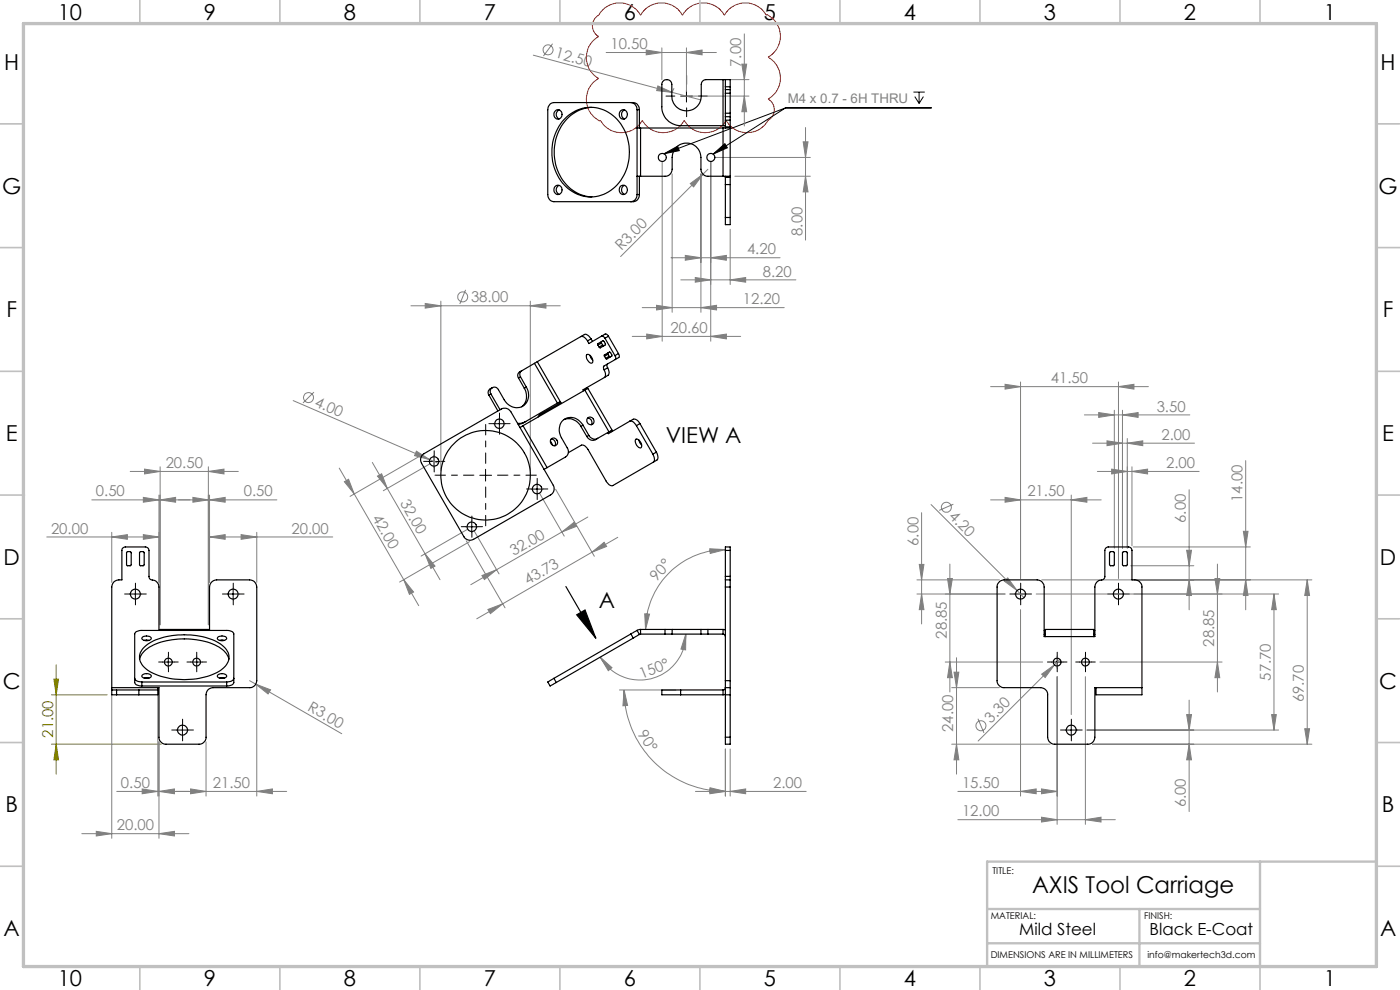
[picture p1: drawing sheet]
<svg xmlns="http://www.w3.org/2000/svg" width="297mm" height="210mm" viewBox="0 0 297 210" stroke-linecap="round" stroke-linejoin="round" font-family="sans-serif">
<g fill="none" stroke="#808080" stroke-width=".21">
<path d="M113.1 11.7l29.5 7.9M117.2 9.3l-1.9 2.6M128.6 11.1h23.4M137.1 10.6l3.3 .5-3.3 .5zM139.6 18.2l3 1.4-3.3-.4zM140.4 10.2v6.7M142.6 19.6l6.1 1.6M143 18.7l-.3 .7M145.6 11.1l3.3-.5v1zM145.6 10.2v9.2M154.9 16.9h4M157.4 13.6h1l-.5 3.3z"/>
<path d="M157.9 7.2v19.5M140.5 34.4v38M142.6 36.9v29.3M146.4 38.9l2.7-1.9-2 2.6zM146.6 20.4h12.3M148.7 36.9v29.3M150.2 35.9l-18.5 18.5M150.8 34.4v38M151.8 33.4h20.1M155.9 37.4h16M157.9 20.4l.5 3.3h-1zM170.4 30.1h1l-.5 3.3z"/>
<path d="M170.9 27v23.9M170.9 37.4l.5 3.3h-1zM142.3 54.7h23.2M144.4 59.4h24.4M145.4 54.2l3.3 .5-3.3 .5zM147.5 58.9l3.3 .5-3.3 .5zM150.8 54.7l3.3-.5v1zM154.9 59.4l3.3-.5v1zM154.9 48.6v11.8M87.2 64.9h31.7M90.2 64.4l3.3 .5-3.3 .5zM93.5 63.9v35.9"/>
<path d="M98.8 61.5l-1.3 3M112.5 64.9l3.3-.5v1zM112.5 63.9v35.9M134.1 71.4h23M136.2 65.3h30.2M137.2 70.9l3.3 .5-3.3 .5zM139.3 64.8l3.3 .5-3.3 .4zM148.7 65.3l3.3-.5v.9zM150.8 71.4l3.3-.5v1zM30.7 99.5l3.3 .5-3.3 .5zM34 99v33.5M44.2 99v33.5"/>
<path d="M62.2 85l29 12.5M66.6 83.2l-2.3 2.3M72 99.3l3.1 5.5M79 98.1l14.3 24.9M88.3 95.7l2.9 1.8-3.3-.8zM89.1 96.7l-14.8 8.6M91.2 97.5l1.8 .8M91.2 98.4l-9.9 5.7M210.1 82h33.5M213.2 81.5l3.3 .5-3.3 .5zM216.5 81v41.7M230 88h22.4"/>
<path d="M231.8 94h21.6M233.1 87.5l3.3 .5-3.3 .5zM234.8 93.5l3.3 .5-3.3 .5zM235.8 99.5l3.3 .5-3.3 .5zM236.4 87v29.3M237.3 82l3.3-.5v1zM237.3 81v41.7M238.1 88l3.3-.5v1zM238.1 87v29.3M239.1 94l3.3-.5v1zM239.1 93v23.3M240.1 99v16.8"/>
<path d="M264.3 97.7v31.7M9.9 113.9h23.8M19.5 106h39.2M23.7 113.9l3.3-.5v1zM23.7 112.9v10.6M27.6 100h23M30.4 113.4l3.3 .5-3.3 .5zM30.4 105.5l3.3 .5-3.3 .5zM33.7 105v18.5M34 106l3.3-.5v1zM40.9 105.5l3.3 .5-3.3 .5zM44.2 100l3.3-.5v1z"/>
<path d="M44.4 106l3.4-.5v1zM44.4 105v18.5M44.4 113.9l3.4-.5v1zM44.4 113.9h26.2M51.2 113.4l3.3 .5-3.3 .5zM54.5 112.9v10.6M73.1 102.2l.8-.5 1.2 3.1zM75.1 104.8l10.6 18.2M80.1 101l.9-.5 1.2 3.1zM90.2 117.5l2.1 2.6-.9 .5zM98.9 114.7l8.2 14.2M99.2 112.2l-9.9 5.8"/>
<path d="M99.6 114.9l-14.8 8.6M100.6 112.6l5.3 9.1M114.4 104.6l5.3 9.1M117.9 103.8l8.2 14.2M119.2 112.8l2.6-2 .5 .8zM119.2 112.8l-19.3 11.2M124.7 109.7l-5.5 3.1M125.6 117.1l2.6-2.1 .5 .9zM125.6 117.1l-19 11M131.1 114l-5.5 3.1M150.6 116.4l3.3 .2-3.2 .8zM153.9 116.6a17 17 0 0 0-17 16.9"/>
<path d="M195 119.7h1l-.5 3.3zM195.5 108.8v23.6M197.5 107l18.3 18.3M201.5 119.7v27.1M202.2 107l-3 1.3M210.1 106h23.5M213.2 105.5l3.3 .5-3.3 .5zM227.3 106l3.3-.5v1zM227.3 105v46.6M232.8 100h21.6M240.1 100l3.4-.5v1zM240.4 116h24.9"/>
<path d="M251.7 116.7h1.1l-.5 3.3zM252.3 103.9v25.5M258.3 119.7v27.1M263.8 112.7h1l-.5 3.3zM85.7 123l2 2.6-.8 .5zM85.7 123l3.1 5.5M102.2 122.1l3.1-1.2-2.5 2zM103.5 129.3l3.1-1.2-2.6 2.1zM106.6 128.1l-5.5 3.2M127.3 139.4l2.5 2.2-.8 .7zM136.8 130.2l1 .1-.9 3.2zM145.5 134.5v3.4l-1-.2z"/>
<path d="M145.5 134.5a9.7 9.7 0 0 1-7.2 9.4 9.7 9.7 0 0 1-11-4.5M194.5 126h18.7M194.5 123h17.5M195.5 126l.5 3.3h-1zM201 122.7h1l-.5 3.3zM202.9 139.5v24.7M213.1 123.3l.7-.7 2 2.7zM215.8 125.3l1.4 1.5M216.5 129.3v39.6M219.8 126h51.5M221 123h57.3M224.9 139.9l-17.4 17.3"/>
<path d="M239.9 120h13.4M252.3 123l.5 3.3h-1.1zM257.7 122.7h1.1l-.5 3.3zM264.3 123l.5 3.3h-1zM270.3 126l.5 3.3h-1zM270.3 126v28.9M277.3 123l.5 3.3h-1zM277.3 123v34.9M23.7 147.4v30.4M33.5 147.4v21.5M33.7 157.4v20.4M43.7 157.4v11.5"/>
<path d="M53 144.4l1.3 .7M54.3 145.1l3.1 1.2-.5 .9zM54.3 145.1l18.2 10.5M54.5 145.4v23.5M131.4 146.4h12M132.4 146.4l.7 3.2-.9 .1zM132.4 146.4a21.5 21.5 0 0 0 21.5 21.5M153.9 158.9v10M154.9 158.9v10M200.5 140.4h20.7M201.5 140.4l.5 3.3h-1zM201.9 157.9h20.9"/>
<path d="M201.9 145.9h10.1M202.4 142.6h1l-.5 3.3zM202.9 157.9l.5 3.3h-1zM207.5 152.5l1.2 3M221 143l2.7-2-2 2.7zM224.3 143.5v31.4M230.3 143.5v31.4M230.6 154.9h40.7M231.8 157.9h46.5M233.3 140.4h26M251.7 151.6h1.1l-.5 3.3zM252.3 157.9l.5 3.3h-1.1z"/>
<path d="M252.3 148.5v23.6M258.3 140.4l.5 3.3h-1.1zM269.8 151.6h1l-.5 3.3zM276.8 154.6h1l-.5 3.3zM17.4 176.8h22.7M20.4 176.3l3.3 .5-3.3 .5zM24.8 167.9h36M30.2 167.3l3.3 .6-3.3 .5zM33.7 167.9l3.3-.6v1.1zM33.7 176.8l3.3-.5v1zM40.4 167.3l3.3 .6-3.3 .5zM54.5 167.9l3.3-.6v1.1z"/>
<path d="M147.5 167.9h23.5M150.6 167.3l3.3 .6-3.3 .5zM150.6 167.1l3.3 .8-3.3 .2zM154.9 167.9l3.3-.6v1.1zM203.2 167.9h21.1M203.2 173.9h33.4M216.5 167.9l3.3-.6v1.1zM220.9 173.3l3.4 .6-3.4 .5zM220.9 167.3l3.4 .6-3.4 .5zM230.3 173.9l3.3-.6v1.1z"/>
<circle cx="116.3" cy="10.6" r="1.06"/>
<circle cx="98.2" cy="63" r="1.07"/>
<circle cx="65.4" cy="84.3" r="1.07"/>
<circle cx="200.8" cy="107.6" r="1.07"/>
<circle cx="208.1" cy="154" r="1.06"/>
</g>
<g fill="none" stroke="#000" stroke-width=".21">
<path d="M145.6 19.1v2.6M193.8 19.5h2.4M195 19.5v2.4M140.9 32.6l2.9-1.6 .3 1zM144.4 20.4h2.5M151.3 32.7l2.5-2.2 .5 .9zM166.7 22.9h30.9M166.7 22.9l-25.8 9.7M166.7 22.9l-15.4 9.8M194.1 20.5l.9 1.4M195.9 20.5l-.9 1.4M90.8 97.9h2.5"/>
<path d="M92.1 96.6v2.5M103 99.5v2.6M104.7 89.9h2.5M105.9 88.6v2.5M98.8 111.8h2.6M100.1 110.5v2.5M101.8 100.8h2.5M112.7 103.7h2.5M113.9 102.5v2.5M27.5 126h2.5M28.7 124.8v2.5M35.7 139.2v2.5"/>
<path d="M41.7 139.2v2.5M48.2 126h2.5M49.5 124.8v2.5M215.3 126h2.5M216.5 124.8v2.5M224.3 139.2v2.5M230.3 139.2v2.5M236 126h2.5M237.3 124.8v2.5M34.5 140.4h2.5M37.5 154.9h2.5M38.7 153.6v2.5"/>
<path d="M40.5 140.4h2.5M223 140.4h2.5M226 154.9h2.5M227.3 153.6v2.5M229 140.4h2.5"/>
</g>
<path d="M120.1 124.4l6.3 11M122.3 130.4l1.8-1 2.3 6z" fill="none" stroke="#000" stroke-width=".25"/>
<path d="M128 1.9a5.1 5.1 0 0 1 7.9 1.3 5.1 5.1 0 0 1 8.9 0 5.1 5.1 0 0 1 8.9 0 5.1 5.1 0 0 1 8.9 0 4.9 4.9 0 0 1 2.5 6.6 5.2 5.2 0 0 1-2.2 2.3 5.1 5.1 0 0 1 0 8.9 2.61 2.61 0 0 1 0 4.5 5.1 5.1 0 0 1-8.8 0 5.1 5.1 0 0 1-8.9 0 5.1 5.1 0 0 1-8.9 0 5.1 5.1 0 0 1-8.9 0l-.1 .1a5 5 0 0 1-.3-9 5.1 5.1 0 0 1 0-8.8 2.57 2.57 0 0 1 0-4.6z" fill="none" stroke="#f00" stroke-width=".21"/>
<path d="M10.9 157.9h23.3M10.9 147.4h11.8M11.4 144.1h1l-.5 3.3zM11.9 157.9l.5 3.3h-1zM11.9 141v23.2" fill="none" stroke="#808000" stroke-width=".21"/>
<g fill="none" stroke="#000" stroke-width=".21" stroke-dasharray="15.2 1.3 1.3 1.3">
<path d="M145.7 17.9v-1.9M143.2 20.4h-1.9M145.7 22.9v1.9M148.2 20.4h1.8M90.9 97.9h-1M92.1 96.6v-1M92.1 99.1v1M93.4 97.9h1M104.7 89.9h-1M106 88.6v-1M106 91.1v1M107.2 89.9h1"/>
<path d="M98.9 111.7h-1M100.1 110.5v-1M100.1 113v1M101.4 111.7h1M112.7 103.7h-1M114 102.5v-1M114 105v1M115.2 103.7h1M27.5 126h-1.1M28.7 124.8v-1.1M28.7 127.3v1M30 126h1"/>
<path d="M35.7 139.2v-.8M41.7 139.2v-.8M48.2 126h-1M49.5 124.8v-1.1M49.5 127.3v1M50.7 126h1.1M215.3 126h-1.1M216.5 124.8v-1.1M216.5 127.3v1M217.8 126h1M224.3 139.2v-.8M230.3 139.2v-.8"/>
<path d="M236 126h-1M237.3 124.8v-1.1M237.3 127.3v1M238.5 126h1.1M34.5 140.4h-.8M35.7 141.7v.8M37 140.4h.8M37.5 154.9h-1.1M38.7 153.6v-1M38.7 156.1v1.1M40 154.9h1M40.5 140.4h-.8"/>
<path d="M41.7 141.7v.8M43 140.4h.8M223 140.4h-.8M224.3 141.7v.8M225.5 140.4h.9M226 154.9h-1M227.3 153.6v-1M227.3 156.1v1.1M228.5 154.9h1.1M229 140.4h-.8M230.3 141.7v.8M231.5 140.4h.9"/>
</g>
<path d="M103 98.3v-8.3M100.5 100.8h-8.2M103 103.3v8.2M105.5 100.8h8.3" fill="none" stroke="#000" stroke-width=".21" stroke-dasharray="15.2 1.3 1.3 1.3" stroke-dashoffset="13"/>
<g fill="none" stroke="#c0c0c0" stroke-width=".35">
<path d="M29.7 0v5M59.4 0v5M89.1 0v5M118.8 0v5M148.5 0v5M178.2 0v5M207.9 0v5M237.6 0v5M267.3 0v5M0 26.3h5M292 26.3h5M0 52.5h5"/>
<path d="M292 52.5h5M0 78.8h5M292 78.8h5M0 105h5M5 105h.1M292 105h.1M292 105h5M0 131.3h5M292 131.3h5M0 157.5h5M292 157.5h5M0 183.8h5"/>
<path d="M292 183.8h5M29.7 205v5M59.4 205v5M89.1 205v5M118.8 205v5M148.5 205h.1M148.5 205v5M178.2 205v5M207.9 205v5M237.6 205v5M267.3 205v5"/>
</g>
<path d="M209.4 192.8h57.9M241.7 192.8v12.2M267.3 182.8v22.2M292 182.8h-82.6v22.2M209.4 200.1h57.9" fill="none" stroke="#c0c0c0" stroke-width=".5"/>
<path d="M5 5h287v200h-287z" fill="none" stroke="#c0c0c0" stroke-width=".7"/>
<g fill="#000">
<path d="M122.3 130.4l1.8-1 2.3 6z"/>
<path d="M140.9 32.6l2.9-1.6 .3 1zM151.3 32.7l2.5-2.2 .5 .9z"/>
</g>
<path d="M11.9 157.9l.5 3.3h-1zM11.4 144.1h1l-.5 3.3z" fill="#808000"/>
<g fill="#808080">
<path d="M213.1 123.3l.7-.7 2 2.7z"/>
<path d="M88.3 95.7l2.9 1.8-3.3-.8z"/>
<path d="M139.6 18.2l3 1.4-3.3-.4z"/>
<path d="M146.4 38.9l2.7-1.9-2 2.6z"/>
<path d="M221 143l2.7-2-2 2.7z"/>
<path d="M54.3 145.1l3.1 1.2-.5 .9z"/>
<path d="M240.1 100l3.4-.5v1zM235.8 99.5l3.3 .5-3.3 .5z"/>
<path d="M54.5 167.9l3.3-.6v1.1zM40.4 167.3l3.3 .6-3.3 .5zM33.7 167.9l3.3-.6v1.1zM30.2 167.3l3.3 .6-3.3 .5zM44.4 106l3.4-.5v1zM40.9 105.5l3.3 .5-3.3 .5zM30.4 113.4l3.3 .5-3.3 .5zM23.7 113.9l3.3-.5v1zM150.8 71.4l3.3-.5v1zM137.2 70.9l3.3 .5-3.3 .5zM148.7 65.3l3.3-.5v.9zM139.3 64.8l3.3 .5-3.3 .4zM150.8 54.7l3.3-.5v1zM145.4 54.2l3.3 .5-3.3 .5zM145.6 11.1l3.3-.5v1zM137.1 10.6l3.3 .5-3.3 .5zM227.3 106l3.3-.5v1zM213.2 105.5l3.3 .5-3.3 .5zM239.1 94l3.3-.5v1zM234.8 93.5l3.3 .5-3.3 .5zM238.1 88l3.3-.5v1zM233.1 87.5l3.3 .5-3.3 .5z"/>
<path d="M20.4 176.3l3.3 .5-3.3 .5zM33.7 176.8l3.3-.5v1zM44.4 113.9l3.4-.5v1zM51.2 113.4l3.3 .5-3.3 .5zM147.5 58.9l3.3 .5-3.3 .5zM154.9 59.4l3.3-.5v1zM213.2 81.5l3.3 .5-3.3 .5zM237.3 82l3.3-.5v1zM220.9 173.3l3.4 .6-3.4 .5zM230.3 173.9l3.3-.6v1.1zM216.5 167.9l3.3-.6v1.1zM220.9 167.3l3.4 .6-3.4 .5z"/>
<path d="M150.6 167.3l3.3 .6-3.3 .5zM154.9 167.9l3.3-.6v1.1z"/>
<path d="M127.3 139.4l2.5 2.2-.8 .7zM145.5 134.5v3.4l-1-.2z"/>
<path d="M102.2 122.1l3.1-1.2-2.5 2zM119.2 112.8l2.6-2 .5 .8z"/>
<path d="M125.6 117.1l2.6-2.1 .5 .9zM103.5 129.3l3.1-1.2-2.6 2.1z"/>
<path d="M150.6 116.4l3.3 .2-3.2 .8zM136.8 130.2l1 .1-.9 3.2z"/>
<path d="M157.9 20.4l.5 3.3h-1zM157.4 13.6h1l-.5 3.3zM258.3 140.4l.5 3.3h-1.1zM257.7 122.7h1.1l-.5 3.3zM195.5 126l.5 3.3h-1zM195 119.7h1l-.5 3.3z"/>
<path d="M170.9 37.4l.5 3.3h-1zM170.4 30.1h1l-.5 3.3z"/>
<path d="M277.3 123l.5 3.3h-1zM276.8 154.6h1l-.5 3.3zM270.3 126l.5 3.3h-1zM269.8 151.6h1l-.5 3.3zM263.8 112.7h1l-.5 3.3zM264.3 123l.5 3.3h-1zM251.7 116.7h1.1l-.5 3.3zM252.3 123l.5 3.3h-1.1zM202.4 142.6h1l-.5 3.3zM202.9 157.9l.5 3.3h-1zM251.7 151.6h1.1l-.5 3.3zM252.3 157.9l.5 3.3h-1.1zM201 122.7h1l-.5 3.3zM201.5 140.4l.5 3.3h-1z"/>
<path d="M73.1 102.2l.8-.5 1.2 3.1zM85.7 123l2 2.6-.8 .5z"/>
<path d="M80.1 101l.9-.5 1.2 3.1zM90.2 117.5l2.1 2.6-.9 .5z"/>
<path d="M132.4 146.4l.7 3.2-.9 .1zM150.6 167.1l3.3 .8-3.3 .2z"/>
<path d="M30.7 99.5l3.3 .5-3.3 .5zM44.2 100l3.3-.5v1z"/>
<path d="M30.4 105.5l3.3 .5-3.3 .5zM34 106l3.3-.5v1zM90.2 64.4l3.3 .5-3.3 .5zM112.5 64.9l3.3-.5v1z"/>
</g>
<g fill="none" stroke="#000" stroke-width=".25">
<path d="M153.4 16.9h.5M153.4 16.9h-3.6a1.02 1.02 0 0 0-1 1v2.5a3.1 3.1 0 0 1-3.2 3.1 3.1 3.1 0 0 1-3.1-3.1v-2.5a1.06 1.06 0 0 0-1-1 1.06 1.06 0 0 0-1.1 1v4.7a4 4 0 0 0 4 4.1h9M153.4 16.9v9.8M153.9 19v.8M153.9 16.9v1.5M153.9 16.9h1v1.5M153.9 18.4v.6M153.9 19.8v4.2M153.9 19.8h1M153.9 19h1M153.9 18.4h1M154.9 19v.8"/>
<path d="M154.9 18.4v.6M154.9 19.8v4.2M117.8 39.6a.91 .91 0 0 1 1.4 .6 .91 .91 0 0 1-1.3 .9 1.06 1.06 0 0 1-.1-1.5zM117.8 23.6a.94 .94 0 0 1 1.4 .2 .94 .94 0 0 1-.4 1.3 .94 .94 0 0 1-1.2-.3 .94 .94 0 0 1 .2-1.2zM118.6 23.3a1.05 1.05 0 0 0-.6 1 1.05 1.05 0 0 0 .6 .9M118.6 39.3a1.05 1.05 0 0 0-.6 1 1.05 1.05 0 0 0 .6 .9M119.7 25.3a7.6 7.6 0 0 1 12.6 2 10.1 10.1 0 0 1-4.2 13.9 7.9 7.9 0 0 1-10.3-5.2 10.4 10.4 0 0 1 1.9-10.7zM125.6 22.8a8.9 8.9 0 0 0-8 8.8 9.3 9.3 0 0 0 7.1 10.1l.9 .1M131.6 39.6a.91 .91 0 0 1 1.2 0 .91 .91 0 0 1 0 1.3 .91 .91 0 0 1-1.2 0l-.2-.5zM131.6 23.6a.96 .96 0 0 1 1.5 .3 .96 .96 0 0 1-.6 1.4 1 1 0 0 1-1.1-.6 1 1 0 0 1 .2-1.1zM132.5 23.3a1.05 1.05 0 0 0-.6 1 1.05 1.05 0 0 0 .6 .9M132.5 39.3a1.05 1.05 0 0 0-.6 1 1.05 1.05 0 0 0 .6 .9"/>
<path d="M133.8 21.8a1.39 1.39 0 0 1 1.3 1.5M135.1 37.4h.8M135.1 27.2h.8M135.1 23.3v18M135.1 23.3h.5M135.6 23.3a1.5 1.5 0 0 0-1.3-1.5h-16.8a1.39 1.39 0 0 0-1.3 1.5v18a1.44 1.44 0 0 0 1.3 1.5h16.8a1.39 1.39 0 0 0 1.3-1.5M135.6 23.3v3.9M135.6 37.4v3.9M135.9 37.4h5.2a1.49 1.49 0 0 0 1.5-1.5v-2.5a3.1 3.1 0 0 1 3-3 3.1 3.1 0 0 1 3.1 3v2.5a1.49 1.49 0 0 0 1.5 1.5h3.2M135.9 27.2v10.2M135.9 27.2h17.5M153.4 37.4h1.5"/>
<path d="M153.4 27.2h1.5M153.4 26.7h.5M153.4 27.2v10.2M153.9 24v.8M153.9 24.8v.7M153.9 37.6v1.5M153.9 25.5v1.4M153.9 26.9v.3M153.9 37.4v.2M153.9 39.1v7M153.9 24h1M153.9 24.8h1"/>
<path d="M153.9 25.5h1M153.9 37.6h1M153.9 39.1h1M153.9 26.9h1M154.9 24v.8M154.9 24.8v.7M154.9 37.6v1.5M154.9 25.5v1.4M154.9 26.9v10.7M154.9 39.1v7M135.1 41.3a1.44 1.44 0 0 1-1.3 1.5M135.1 41.3h.5"/>
<path d="M153.9 46.1v1.6h1v-1.6M153.9 46.1h1M110.4 79.9l1.3 2.2M110.4 79.9l-.4 .3M110.7 78.7a.88 .88 0 0 0-.3 1.2M113.4 77.1l-3.2 1.8a.88 .88 0 0 0-.2 1.3M113.4 77.1l4.9 8.4M114 76.7l-.6 .4M114 76.7l4.9 8.5M123.2 71.4a1.32 1.32 0 0 1 1.4 .9M123.2 71.4l.8-.4a1.32 1.32 0 0 1 1.4 .9M123.2 71.4l-9.2 5.3"/>
<path d="M124.5 75.2a1.26 1.26 0 0 1 1.1 1.8 1.33 1.33 0 0 1-1.1-1.8zM125.2 75.4l.5 1M125.4 71.9l-.8 .4M125.4 71.9l.3 .5M126.9 73.2l-.1-.3 1.1-.6 .5 .6v.3l-1 .6-.3-.2M126.9 73.2l.2 .4M127.6 72.5v.3M127.6 72.8l-.7 .4M127.6 72.8l.2 .4M127.6 71.3h.3l.4 .4M127.6 71.3l1-.5 .5 .5M127.6 71.3l-2.7 1.6-.3-.6"/>
<path d="M127.8 73.2l.3 .1M127.8 73.2l-.7 .4M128.2 78.4a1.44 1.44 0 0 1 0 1.7M128.2 75.6v-.3l1.1-.6 .2 .1 .3 .7-1.1 .7-.2-.2M128.2 75.6l.3 .4M128.3 71.7l2.2 3.8M128.9 77.2l-.1 .4 .1 .4M128.9 78a1.23 1.23 0 0 1 .1 1.6l-.8 .5M128.9 78l-.7 .4M129 74.9v.2M129 75.1l-.8 .5M129 75.1l.2 .5"/>
<path d="M129.1 71.3l-.8 .4M129.1 71.3l2.1 3.7M129.2 75.6l.3 .1M129.2 75.6l-.7 .4M130.5 75.5l.1 .3-.1 .5M130.5 76.3l-2.4 1.3-.1 .5 .2 .3M131.2 75l.2 .7-.9 .6M131.2 75l-.7 .5M89.6 96.5l16.7-9.7a1.5 1.5 0 0 1 2.1 .5l9 15.6a1.5 1.5 0 0 1-.6 2.1l-16.3 9.4a1.51 1.51 0 0 1-2.1-.5l-9-15.6-.2-.8zM103.7 83.8l1.9 3.4M104.1 83.6l2 3.3M104.1 83.6l-.4 .2"/>
<path d="M104.4 82.3a.93 .93 0 0 0-.3 1.3M104.4 82.3a1 1 0 0 0-.7 1.5M110 80.2l1.2 2.2M110.9 90.3l-.6 .4M110.9 90.3l5.2 8.9M111.2 82.4a2.96 2.96 0 0 1-.5 3.9M111.5 89.4l-1.1 .4h-.6M111.5 89.4l-1.6 .7M111.7 82.1a2.68 2.68 0 0 1 .1 3.1 2.68 2.68 0 0 1-2.9 1.2l-.9-.5-.6-.5-1.7-2.8a.93 .93 0 0 0-1.3-.3M111.7 82.1l-.5 .3M116.1 99.2l-.7 .4M116.8 93.5l.5 1"/>
<path d="M116.9 93.2a.93 .93 0 0 1 .8 1.4M117.1 93a.81 .81 0 0 1 1.2 .6 .81 .81 0 0 1-1.1 .9 .89 .89 0 0 1-.1-1.5zM118.3 85.5l-6.8 3.9M118.9 85.2l.1 .2-4.6 2.6-.2 .4M118.9 85.2l-.6 .3M119.7 89a2.83 2.83 0 0 1 3.5 1.4M120.6 96l2.7-1.6a1.32 1.32 0 0 1 1.4 .9l3.9 6.8a1.39 1.39 0 0 0 1.4 .9l8.6-5M123.2 90.4l1.3 2.2M123.7 90.2a2.7 2.7 0 0 0-4.7-.4 3.2 3.2 0 0 0 .1 3l1.2 2.2a1.37 1.37 0 0 1-.3 1.9l-3.9 2.3M123.7 90.2l1.2 2.1M123.7 90.2l-.5 .2M124.1 82.8l.6-.4 5.2 8.9-.7 .3"/>
<path d="M124.1 82.8l5.1 8.8M124.1 82.8l-13.2 7.5M124.4 82.3l.2 .2M124.5 92.6a1.42 1.42 0 0 0 2.3 .4M124.6 88.7a.89 .89 0 0 1 .9 .5 .89 .89 0 0 1-.1 .9M124.7 88.7a.79 .79 0 0 1 1.3 .3 .79 .79 0 0 1-.9 1.1 .88 .88 0 0 1-.4-1.4zM124.9 92.3a1.42 1.42 0 0 0 1.9 .7M124.9 92.3l-.4 .3M128.2 80.1l-4.5 2.6 .1 .2M129.2 91.6l-2.4 1.4M129.7 91.3l.1 .3M133.6 89.4a1.31 1.31 0 0 1 1.4 .9"/>
<path d="M133.6 89.4l.7-.5a1.32 1.32 0 0 1 1.4 .9M133.6 89.4l-4.6 2.6-.1-.2M134.8 93.2a1.17 1.17 0 0 1 1.3 1.4 .41 .41 0 0 1-.3 .4 .41 .41 0 0 1-.5-.3 1.57 1.57 0 0 1-.5-1.5zM135 90.3l3.5 6M135.5 93.3l.3 .7 .3 .4M135.7 89.8l-.7 .5M135.7 89.8l3.5 6.1M138.5 96.3a1.5 1.5 0 0 1 .1 1.7M139.2 95.9a1.5 1.5 0 0 1 .1 1.7l-.7 .4M139.2 95.9l-.7 .4M26.9 117.1l.8-.1 .1 .2v2.7l-.1 .1h-.7l-.2-.1zM29.7 117.1l.7-.1 .2 .2v2.7l-.2 .1h-.7l-.1-.1z"/>
<path d="M153.9 116.8v-.8h1v.8M153.9 116.8v5.5M153.9 116.8h1M154.9 116.8v5.5M235.4 117.1l.8-.1 .2 .2v2.6l-.2 .2h-.7l-.1-.2zM238.2 117.1l.7-.1 .2 .2v2.6l-.1 .2h-.7l-.2-.2zM29.6 139.8a5 5 0 0 1 3.5-3.2 16.8 16.8 0 0 1 13.4 .7 4.3 4.3 0 0 1 2 2.5M30.2 135.2a1.43 1.43 0 0 1 1.9 .2 1.22 1.22 0 0 1-2 0zM30.6 135.8h1M30.7 137.2a13.6 13.6 0 0 1 9.7-2.5 11.7 11.7 0 0 1 7.4 2.8 2.81 2.81 0 0 1-.6 4.4 15.4 15.4 0 0 1-12.5 1.7 7.1 7.1 0 0 1-4.9-3.2 2.76 2.76 0 0 1 .9-3.2zM33.7 133.7v-9.2a1.59 1.59 0 0 0-1.7-1.5l-.4-.6v-5.6a.78 .78 0 0 0-.8-.8h-4.2a.72 .72 0 0 0-.7 .8v6.2a1.64 1.64 0 0 0-2.2 1.5v21.4M34 133.7v-.2h10.2v.2"/>
<path d="M44.5 133.7v-9.2a1.55 1.55 0 0 1 1.5-1.5h7a1.49 1.49 0 0 1 1.5 1.5v19.9a1.49 1.49 0 0 1-1.5 1.5h-7.8a1.49 1.49 0 0 0-1.5 1.5v9a1.49 1.49 0 0 1-1.5 1.5h-7a1.49 1.49 0 0 1-1.5-1.5v-10.5h-10M46.2 135.2a1.37 1.37 0 0 1 1.9 .2 1.18 1.18 0 0 1-2 0zM46.6 135.8h1M133.8 134.5l-16.3 9.4M133.8 134.5l.5 .9M134.3 135.4l-16.3 9.4M135.1 133.7l-1.3 .8M135.1 133.7l.5 .9M135.6 134.6l-1.3 .8M135.9 134.5l-.3 .1M135.9 133.5l-.8 .2M135.9 133.5v1"/>
<path d="M135.9 133.5h5.2M135.9 134.5h5.2M141.1 133.5h1.5M141.1 134.5h1.5M141.1 133.5v1M142.6 133.5h6.1M142.6 134.5h6.1M142.6 133.5v1M148.7 133.5h1.5M148.7 134.5h1.5M148.7 133.5v1M150.2 133.5v1"/>
<path d="M150.2 133.5h3.2M150.2 134.5h3.2M153.4 134.5l.4 .3 .1 .2M153.4 133.5l.5 .1M153.4 133.5v1M153.9 123v1.5M153.9 122.3v.7M153.9 123h1M153.9 124.5h1M153.9 124.5v19.9M153.9 122.3h1M154.9 123v1.5"/>
<path d="M154.9 122.3v.7M154.9 124.5v19.9M212.1 123.4l.9-.4h7a1.49 1.49 0 0 1 1.5 1.5v10.5h10.8v-10.5a1.59 1.59 0 0 1 1.7-1.5l.4-.6v-5.6a.72 .72 0 0 1 .7-.8h4.3a.72 .72 0 0 1 .7 .8v6.2a1.63 1.63 0 0 1 2.2 1.5v21.4h-10v10.5a1.49 1.49 0 0 1-1.5 1.5h-7a1.55 1.55 0 0 1-1.6-1.5v-9a1.49 1.49 0 0 0-1.4-1.5h-7.8a1.49 1.49 0 0 1-1.5-1.5v-20.1zM221.5 133.7h.3M221.5 134.6h.3M221.8 135v-1.5h10.2v1.5M232 133.7h.3M232 134.6h.3M23.7 146.4v1h1M23.7 146.4h1M23.7 145.9v.5M24.7 147.4h4.8"/>
<path d="M24.7 146.4h4.8M24.7 146.4v1M28.6 143.9a1.3 1.3 0 0 0 1.5 .8M29.5 146.4h4M29.5 146.4v1M30.1 145.5a1.49 1.49 0 0 1-1.5-.7v-10.3a1.25 1.25 0 0 1 1.5-.8h18a1.41 1.41 0 0 1 1.5 .8v10.3a1.25 1.25 0 0 1-1.5 .7M30.1 144.7h18M30.1 144.7v.8M30.1 145.5h18M30.1 143.3a1.41 1.41 0 0 1 2 .1 1.22 1.22 0 0 1-2 0zM30.6 143.9h1M33.5 146.4v1h-4"/>
<path d="M33.5 145.9v.5M46.2 143.2a1.33 1.33 0 0 1 1.9 .2 1.23 1.23 0 0 1-1.9 .2zM46.6 143.9h1M48.1 144.7v.8M49.6 143.9a1.3 1.3 0 0 1-1.5 .8M117.5 143.9l-1.3 .8 .5 .8 1.3-.7M117.5 143.9l.5 .9M144.4 146.4h-4v1h4M144.4 147.4h9M144.4 146.4v1M144.4 146.4h9M153.4 146.4v1"/>
<path d="M153.9 144.4v1.5M153.9 145.9v1.5M153.9 156.4v1.5h1v-1.5M153.9 147.3l-.5 .1M153.9 145.9l-.2 .3-.3 .2M153.9 144.4h1M153.9 147.4v9M153.9 145.9h1M153.9 147.4h1M153.9 156.4h1M154.9 144.4v1.5M154.9 145.9v1.5"/>
<path d="M154.9 147.4v9M232.5 145.9v1.5h9.8v-1.5"/>
<circle cx="140.5" cy="33.4" r=".86"/>
<circle cx="150.8" cy="33.4" r=".86"/>
<circle cx="92.1" cy="97.9" r="1"/>
<circle cx="106" cy="89.9" r="1"/>
<circle cx="100.1" cy="111.7" r="1"/>
<circle cx="103" cy="100.8" r="9.5"/>
<circle cx="113.9" cy="103.7" r="1.01"/>
<circle cx="28.7" cy="126" r="1.05"/>
<circle cx="49.4" cy="126" r="1.05"/>
<circle cx="216.5" cy="126" r="1.05"/>
<circle cx="237.3" cy="126" r="1.04"/>
<circle cx="35.7" cy="140.5" r=".83"/>
<circle cx="38.7" cy="154.9" r="1.05"/>
<circle cx="41.7" cy="140.5" r=".83"/>
<circle cx="224.2" cy="140.5" r=".83"/>
<circle cx="227.3" cy="154.9" r="1.06"/>
<circle cx="230.3" cy="140.5" r=".84"/>
</g>
<text font-size="4.9" x="218.9" y="189.4">AXIS Tool Carriage</text>
<g font-size="4.7">
<text x="12.2" y="4.2">10</text>
<text x="43.2" y="4.2">9</text>
<text x="72.9" y="4.2">8</text>
<text x="102.6" y="4.2">7</text>
<text x="132.3" y="4.2">6</text>
<text x="162" y="4.2">5</text>
<text x="191.7" y="4.2">4</text>
<text x="221.4" y="4.2">3</text>
<text x="251.1" y="4.2">2</text>
<text x="280.8" y="4.2">1</text>
<text x=".9" y="14.8">H</text>
<text x="292.9" y="14.8">H</text>
<text x=".5" y="41">G</text>
<text x="292.4" y="41">G</text>
<text x="1.4" y="67.3">F</text>
<text x="293.4" y="67.3">F</text>
<text x="1.2" y="93.5">E</text>
<text x="141.3" y="93.9">VIEW A</text>
<text x="293.2" y="93.5">E</text>
<text x=".8" y="119.8">D</text>
<text x="292.8" y="119.8">D</text>
<text x="127" y="128.9">A</text>
<text x=".6" y="146">C</text>
<text x="292.6" y="146">C</text>
<text x="1.2" y="172.3">B</text>
<text x="293.2" y="172.3">B</text>
<text x=".8" y="198.5">A</text>
<text x="292.8" y="198.5">A</text>
<text x="12.2" y="209.2">10</text>
<text x="43.2" y="209.2">9</text>
<text x="72.9" y="209.2">8</text>
<text x="102.6" y="209.2">7</text>
<text x="132.3" y="209.2">6</text>
<text x="162" y="209.2">5</text>
<text x="191.7" y="209.2">4</text>
<text x="221.4" y="209.2">3</text>
<text x="251.1" y="209.2">2</text>
<text x="280.8" y="209.2">1</text>
</g>
<g font-size="3.5">
<text x="216.2" y="198.3">Mild Steel</text>
<text x="243.9" y="198.3">Black E-Coat</text>
</g>
<g font-size="3.2" fill="#808080">
<text x="129.5" y="10.4">10.50</text>
<text x="117.7" y="12.2" transform="rotate(15 117.7 12.2)">12.50</text>
<text x="157.2" y="14.2" transform="rotate(-90 157.2 14.2)">7.00</text>
<text x="131.8" y="53.3" transform="rotate(-45 131.8 53.3)">R3.00</text>
<text x="158.5" y="54">4.20</text>
<text x="170.2" y="50" transform="rotate(-90 170.2 50)">8.00</text>
<text x="161.8" y="58.7">8.20</text>
<text x="99.9" y="64.2">38.00</text>
<text x="157.6" y="64.6">12.20</text>
<text x="142.3" y="70.7">20.60</text>
<text x="222.9" y="81.3">41.50</text>
<text x="66.6" y="86.1" transform="rotate(23 66.6 86.1)">4.00</text>
<text x="245.4" y="87.3">3.50</text>
<text x="246.4" y="93.3">2.00</text>
<text x="35.2" y="99.3">20.50</text>
<text x="247.4" y="99.3">2.00</text>
<text x="20.4" y="105.3">0.50</text>
<text x="51.7" y="105.3">0.50</text>
<text x="84.8" y="106.7" transform="rotate(60 84.8 106.7)">32.00</text>
<text x="217.9" y="105.3">21.50</text>
<text x="263.6" y="106.5" transform="rotate(-90 263.6 106.5)">14.00</text>
<text x="10.8" y="113.2">20.00</text>
<text x="61.8" y="113.2">20.00</text>
<text x="78.9" y="109.9" transform="rotate(60 78.9 109.9)">42.00</text>
<text x="201.2" y="109.7" transform="rotate(45 201.2 109.7)">4.20</text>
<text x="251.6" y="110.9" transform="rotate(-90 251.6 110.9)">6.00</text>
<text x="109" y="118" transform="rotate(-30 109 118)">32.00</text>
<text x="194.8" y="115.8" transform="rotate(-90 194.8 115.8)">6.00</text>
<text x="112" y="124.2" transform="rotate(-30 112 124.2)">43.73</text>
<text x="139.3" y="123.4" transform="rotate(-48 139.3 123.4)">90°</text>
<text x="200.8" y="135.5" transform="rotate(-90 200.8 135.5)">28.85</text>
<text x="257.6" y="137.2" transform="rotate(-90 257.6 137.2)">28.85</text>
<text x="136.2" y="144.1" transform="rotate(-22 136.2 144.1)">150°</text>
<text x="269.6" y="144.4" transform="rotate(-90 269.6 144.4)">57.70</text>
<text x="276.6" y="149" transform="rotate(-90 276.6 149)">69.70</text>
<text x="65.1" y="150.6" transform="rotate(30 65.1 150.6)">R3.00</text>
<text x="135.2" y="155.7" transform="rotate(57 135.2 155.7)">90°</text>
<text x="202.2" y="155.2" transform="rotate(-90 202.2 155.2)">24.00</text>
<text x="210.2" y="153.5" transform="rotate(-45 210.2 153.5)">3.30</text>
<text x="25.7" y="167.2">0.50</text>
<text x="45.2" y="167.2">21.50</text>
<text x="164" y="167.2">2.00</text>
<text x="204.1" y="167.2">15.50</text>
<text x="204.1" y="173.2">12.00</text>
<text x="251.6" y="171.2" transform="rotate(-90 251.6 171.2)">6.00</text>
<text x="24.8" y="176.1">20.00</text>
</g>
<text font-size="3.2" fill="#808000" x="11.3" y="156.5" transform="rotate(-90 11.3 156.5)">21.00</text>
<text font-size="2.8" fill="#818181" x="167.1" y="21.8">M4 x 0.7 - 6H THRU</text>
<g font-size="2">
<text x="210.5" y="185.4">TITLE:</text>
<text x="210.2" y="195">MATERIAL:</text>
<text x="242.7" y="195">FINISH:</text>
<text x="210.2" y="203.2">DIMENSIONS ARE IN MILLIMETERS</text>
<text x="243.4" y="203.2">info@makertech3d.com</text>
</g>
</svg>
